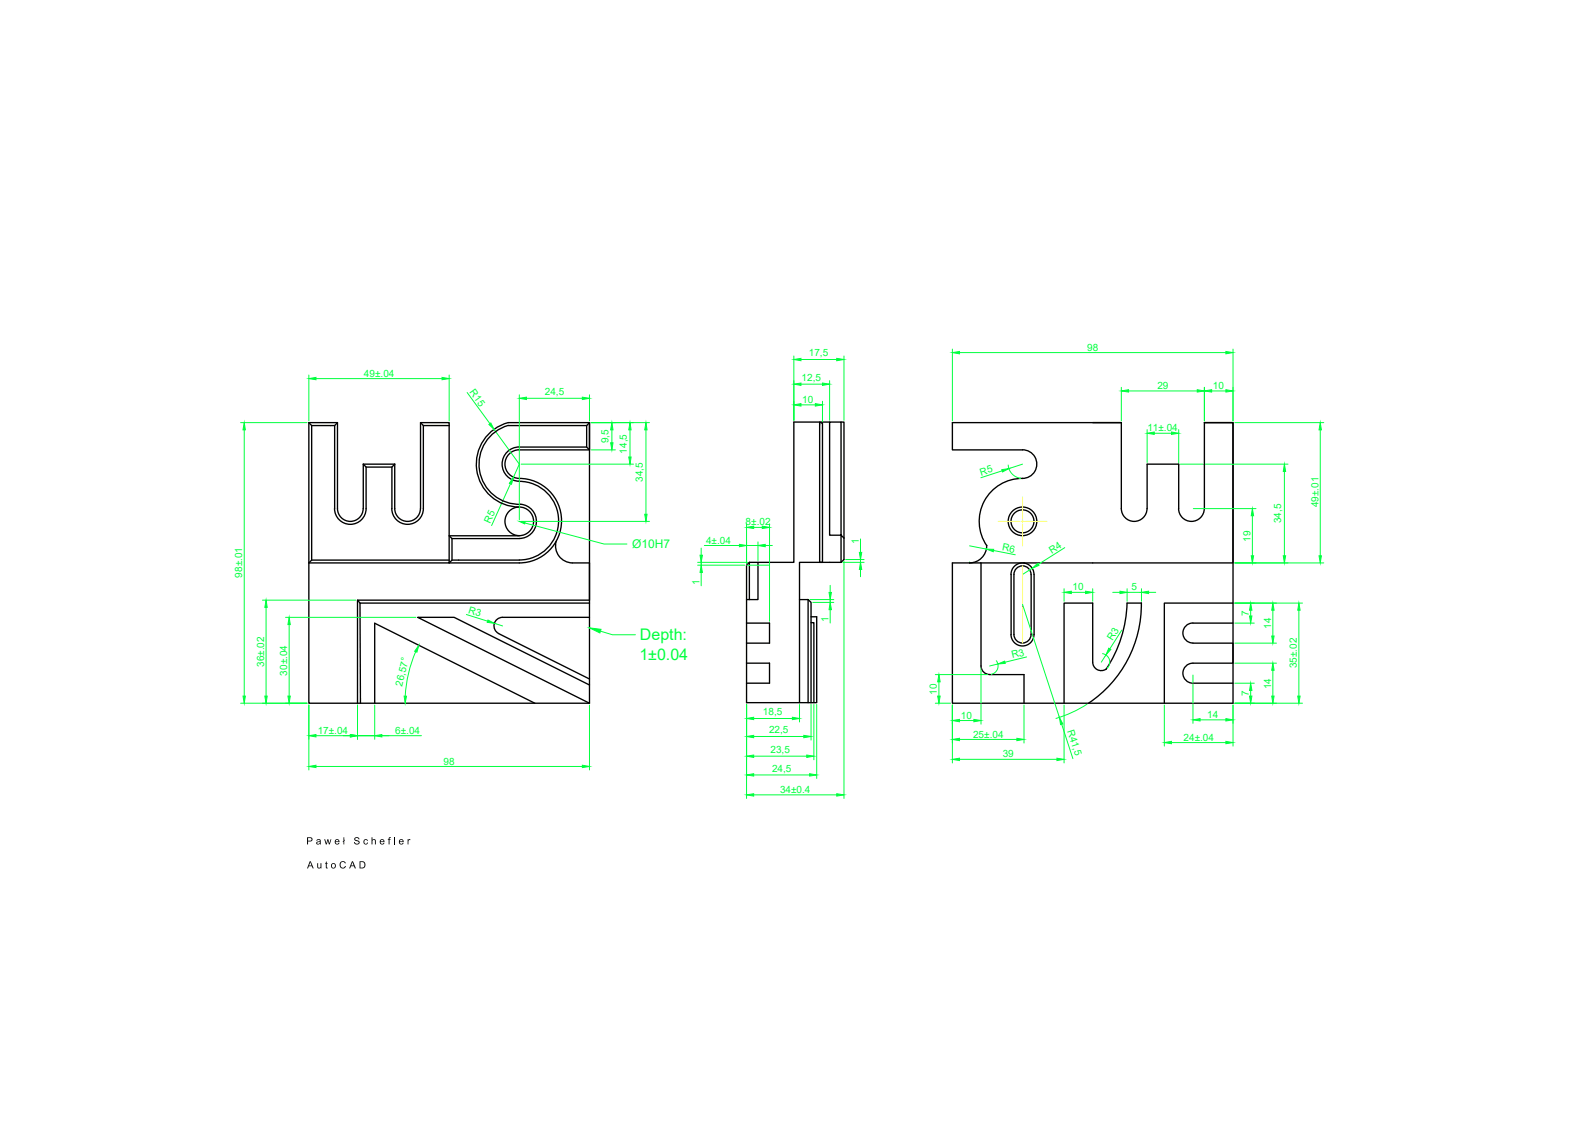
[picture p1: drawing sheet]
<svg xmlns="http://www.w3.org/2000/svg" width="297mm" height="210mm" viewBox="0 0 297 210" stroke-linecap="round" stroke-linejoin="round" font-family="sans-serif">
<!-- layer: KrawedzGlowna -->
<g fill="none" stroke="#000" stroke-width=".25">
<path d="M57.8 79.1v26.2h26.2v-26.2h-5.3M57.8 79.1h5.3M57.8 79.1l.5 .5M58.3 79.6v25.2M62.6 79.6v15.6M63.1 79.1v16a2.4 2.4 0 0 0 2.4 2.4 2.4 2.4 0 0 0 2.4-2.4l.1-8.3M63.1 79.1l-.5 .5h-4.3M78.7 79.1l-.1 16a2.4 2.4 0 0 1-2.4 2.4 2.4 2.4 0 0 1-2.4-2.4v-8.3M78.7 79.1l.5 .5h4.8M79.2 79.6v15.5a2.95 2.95 0 0 1-3 3 2.95 2.95 0 0 1-2.9-3M95.1 79.6a7.5 7.5 0 0 0-5.4 8.4 7.5 7.5 0 0 0 7.7 6.3 3.2 3.2 0 0 1 2.9 3.4 3.2 3.2 0 0 1-3.2 3M95.1 79.6h14.6"/>
<path d="M109.7 79.6v4l.6 .6M110.3 79.1v52.5h-52.5v-26.3l.5-.5h25.7M110.3 79.1v5.1h-13.2M110.3 79.1h-15.2a8 8 0 0 0-5.9 8.8 8 8 0 0 0 7.9 7M110.3 79.1l-.6 .5M153.3 79l.5 .2v26h-.5zM155.2 79h-6.7v26.2h-8.3M157.3 79h.6v21.7M225.3 79.1h5.3v52.5h-52.5v-26.3h3.3M225.3 79.1h5.3v26.2h-49.2M225.3 79.1v16.1M68 86.8l.5 .6h4.8l.5-.6"/>
<path d="M68 86.8h5.8M68.5 87.4v7.7a2.95 2.95 0 0 1-3 3 2.95 2.95 0 0 1-2.9-3M73.3 87.4v7.8M97.1 84.1a2.68 2.68 0 0 0-2.6 2.7 2.68 2.68 0 0 0 2.6 2.7 7.9 7.9 0 0 1 7.9 7.9 7.9 7.9 0 0 1-7.9 7.9h-13.1l.5-.5h12.6M97.1 83.6a3.2 3.2 0 0 0-3.2 3.2 3.2 3.2 0 0 0 3.2 3.2M97.1 90.1a7.4 7.4 0 0 1 7.4 7.3 7.4 7.4 0 0 1-7.4 7.4M97.1 83.6h12.6M191.3 84.1a2.68 2.68 0 0 1 2.6 2.7 2.68 2.68 0 0 1-2.7 2.7M191.3 84.2h-13.2v-5.1h31.6v16.1a2.4 2.4 0 0 0 2.5 2.3 2.4 2.4 0 0 0 2.4-2.4M191.3 89.5a8.1 8.1 0 0 0-6.7 12.6 3.2 3.2 0 0 1-3.2 3.2M214.6 95.2v-8.4h5.9v8.4M220.5 95.1a2.4 2.4 0 0 0 2.4 2.4 2.4 2.4 0 0 0 2.4-2.4"/>
<path d="M66.9 112.3l.4 .5M84.5 100.8h12.6M93.3 118.5l17 8.5M97.1 100.2h-13.1l.5 .6v4M104 101.3a3.2 3.2 0 0 0 3 4h3.3v7h-43.4v19.3M110.3 115.5h-16.3a1.6 1.6 0 0 0-1.6 1.2 1.6 1.6 0 0 0 .9 1.8M110.3 112.8h-43l.1 18.8M139.6 116.6h4.3v3.7h-4.3M140.2 105.2l-.6 .5v25.8h9.9v-26.3h7.8M140.2 105.2v7M141.8 105.2v7h-2.2M149.5 112.2h1.7"/>
<path d="M151.2 112.2l.5 .5v18.8M151.2 112.2v19.3M151.7 115.4h1.1v16.1h-1.1M151.7 116.5h.5v15M157.9 100.7l-.6-.6h-2.1v-21.1h2.1v26.2M157.9 100.7v4l-.6 .5M183.5 105.3v19.3a1.6 1.6 0 0 0 1.6 1.6M189.1 118.7a2.15 2.15 0 0 0 2.2 2.1 2.15 2.15 0 0 0 2.1-2.1M189.1 118.7v-11.2a2.15 2.15 0 0 1 2.2-2.2 2.15 2.15 0 0 1 2.1 2.2v11.2M189.7 118.7a1.6 1.6 0 0 0 1.6 1.6 1.6 1.6 0 0 0 1.6-1.6M192.9 107.5a1.6 1.6 0 0 0-1.6-1.6 1.6 1.6 0 0 0-1.6 1.6v11.2M192.9 107.5v11.2"/>
<path d="M213.5 112.8a22.2 22.2 0 0 1-9.9 18.8M213.5 112.8h-2.7a23.5 23.5 0 0 1-3.9 12.4M223.1 116.6a1.87 1.87 0 0 0-1.8 1.8 1.87 1.87 0 0 0 1.8 1.9M223.1 116.6h7.5M230.6 112.8h-12.8v18.8M70.1 131.6v-15l29.9 15M110.3 128.2l-25.4-12.7h-6.8l32.2 16.1M139.6 124.1h4.3v3.7h-4.3M149.5 131.5h2.2M185.1 126.2h6.4v5.4M206.9 125.2a1.6 1.6 0 0 1-2.5-1.3v-11.1h-5.4v18.8M223.1 120.3h7.5v3.8h-7.5a1.87 1.87 0 0 0-1.8 1.8 1.87 1.87 0 0 0 1.8 1.9h7.5"/>
<circle cx="97.1" cy="97.5" r="2.68"/>
<circle cx="191.3" cy="97.5" r="2.15"/>
<circle cx="191.3" cy="97.5" r="2.68"/>
</g>
<!-- layer: wymiarowanie -->
<g fill="none" stroke="#00ff3f" stroke-width=".19">
<path d="M45 79.1h12.4M57.8 70.2v8.5M59.1 70.8h23.6M84 70.2v8.5M87.4 73.4l4.2 5.9M97.1 73.9v23.3M98.5 74.5h10.4M110.3 73.9v4.8M110.6 79.1h10.9M148.5 66.6v12M149.8 75.7h2.7M149.8 71.9h4"/>
<path d="M149.8 67.3h6.7M153.8 75.1v3.8M155.2 71.2v7.4M157.9 66.6v12M178.1 65.3v13.4M179.5 66h49.8M209.7 72.5v6.2M211.1 73.1h12.9M225.3 72.5v6.2M226.6 73.1h2.7M230.6 65.3v13.4M231 79.1h16.6"/>
<path d="M45.7 80.4v49.8M92.4 80.3l4.7 6.5-1.1 2.5M95.5 90.5l-3.5 7.8M97.5 86.8h21M97.5 97.5h24M98.2 97.8l14.8 4h4.3M110.6 84.2h4.5M114.5 80.4v2.4M117.8 80.4v5.1M120.8 80.4v15.8M139.6 98v7.4M141 98.7h1.6"/>
<path d="M143.9 98v18.2M187.5 88.1l-4 1.3M188.6 87a2.68 2.68 0 0 0 2.3 2.5M191.3 86.8l-2.6 .9M214.6 80.4v6.1M215.9 81.1h3.2M220.5 80.4v6.6M220.8 86.8h20.1M223.2 95.2h11.7M234.3 96.5v7.5M240.2 88.2v15.8M247 80.4v23.6"/>
<path d="M49.1 112.3h17.4M49.8 113.6v16.6M53.4 115.5h24.4M54.1 116.8v13.4M87.2 115l4 1.2M92.5 116.6l1.5 .5M112.3 118.1l2.3 .7h4.3M130.5 105.2h9.4M130.5 105.7h8.8M131.2 102.5v1.4M131.2 105.2v.5M131.2 107.1v2.5"/>
<path d="M131.7 102.1h6.6M139.6 105.7h4.3M139.6 102.1h2.2M141.8 101.4v3.5M143.1 102.1h1.4M151.5 112.2h4.5M152 112.7h4M155.3 109.5v1.3M155.3 112.2v.5M155.3 114.1v2.5M157.7 105.2h3.9M157.9 105v44.4"/>
<path d="M158.2 104.7h3.4M161 100.8v2.5M161 104.7v.5M161 106.5v1.4M181.4 105.3h.1M181.4 102.1l3.1 .6M184.6 102.1h.1M185.8 103l4.1 .8M191.3 113.1l6.9 21.1M193.1 106.3l-1.8 1.2M199 110.1v2.4M199.2 102.5l-5 3.1"/>
<path d="M200.4 110.8h2.7M204.4 110.1v2.4M208.1 110.8h1.4M209.8 117.9l-2.2 3.5M210.8 110.8h2.7M210.8 110.1v2.4M213.5 110.1v2.4M214.8 110.8h1.4M231 112.8h12.6M231 116.6h3.6M231 105.3h16.6M233.9 114.2v1"/>
<path d="M238.1 114.2v4.8M243 114.2v16M45 131.6h12.4M57.8 131.9v12.1M59.1 137.6h6.4M66.9 137.6h3.2h-3.2M66.9 131.9v6.4M70.1 137.6h8.7M70.1 131.9v6.4M77.8 121.9a24.3 24.3 0 0 0-2 8.3M110.3 131.9v12.1M139.6 131.8v17.6"/>
<path d="M141 134.4h7.2M141 137.8h9.4M149.5 131.8v3.3M151.7 131.8v6.7M152.2 131.8v10.3M152.8 131.8v13.8M174.9 131.6h2.9M174.9 126.2h9.9M175.6 127.6v2.6M178.1 131.9v10.8M179.5 134.8h2.7M179.5 138.3h10.7"/>
<path d="M183.5 124.9v10.6M186.4 123.6a1.6 1.6 0 0 1-1 2.5M186.7 124.2l-1.6 .4M191.5 131.9v7.1M192 122.9l-4 1M198.6 135.5l2.1 6.4M199 131.9v10.8M203.3 131.7a22.2 22.2 0 0 1-5.8 2.7M206.2 122.3a1.6 1.6 0 0 1 .9 2.7M206.9 122.5l-.9 1.4M217.8 131.9v7.7M219.1 138.9h10.2"/>
<path d="M223.1 126.3v9M224.5 134.7h4.8M230.6 131.9v7.7M231 131.6h12.6M231 127.8h3.6M231 124.1h7.8M231 120.3h7.8M233.9 129.2v1M238.1 125.4v4.8M59.1 143.4h49.8M141 141.5h9.9M141 145h10.4"/>
<path d="M141 148.7h15.5M179.5 142.1h18.2"/>
</g>
<g fill="#00ff3f" stroke="#00ff3f" stroke-width=".19">
<path d="M139.6 134.4l1.4-.2v.4z"/>
<path d="M148.2 134.2l1.3 .2-1.3 .2z"/>
<path d="M139.6 137.8l1.4-.2v.4z"/>
<path d="M150.4 137.6l1.3 .2-1.3 .2z"/>
<path d="M139.6 141.5l1.4-.2v.4z"/>
<path d="M150.9 141.3l1.3 .2-1.3 .2z"/>
<path d="M139.6 145l1.4-.3v.5z"/>
<path d="M151.4 144.7l1.4 .3-1.4 .2z"/>
<path d="M155.1 110.8h.4l-.2 1.4z"/>
<path d="M155.3 112.7l.2 1.4h-.4z"/>
<path d="M130.9 103.9h.5l-.2 1.3z"/>
<path d="M131.2 105.7l.2 1.4h-.5z"/>
<path d="M161 105.2l.2 1.3h-.5z"/>
<path d="M160.7 103.3h.5l-.2 1.4z"/>
<path d="M148.5 75.7l1.3-.2v.5z"/>
<path d="M152.5 75.5l1.3 .2-1.3 .3z"/>
<path d="M148.5 71.9l1.3-.2v.4z"/>
<path d="M153.8 71.7l1.4 .2-1.4 .2z"/>
<path d="M148.5 67.3l1.3-.3v.5z"/>
<path d="M156.5 67l1.4 .3-1.4 .2z"/>
<path d="M141.8 102.1l1.3-.3v.5z"/>
<path d="M138.3 101.8l1.3 .3-1.3 .2z"/>
<path d="M114.5 79.1l.2 1.3h-.5z"/>
<path d="M114.2 82.8h.5l-.2 1.4z"/>
<path d="M117.8 79.1l.3 1.3h-.5z"/>
<path d="M117.6 85.5h.5l-.3 1.3z"/>
<path d="M120.8 79.1l.2 1.3h-.4z"/>
<path d="M120.6 96.2h.4l-.2 1.3z"/>
<path d="M57.8 70.8l1.3-.2v.4z"/>
<path d="M82.7 70.6l1.3 .2-1.3 .2z"/>
<path d="M45.5 130.2h.4l-.2 1.4z"/>
<path d="M45.7 79.1l.2 1.3h-.4z"/>
<path d="M49.5 130.2h.5l-.2 1.4z"/>
<path d="M49.8 112.3l.2 1.3h-.5z"/>
<path d="M53.9 130.2h.4l-.2 1.4z"/>
<path d="M54.1 115.5l.2 1.3h-.4z"/>
<path d="M57.8 137.6l1.3-.2v.5z"/>
<path d="M65.5 137.4l1.4 .2-1.4 .3z"/>
<path d="M70.1 137.6l1.3-.2v.5z"/>
<path d="M78.3 120.7l-.3 1.3-.4-.2z"/>
<path d="M75.6 130.2h.4l-.2 1.4z"/>
<path d="M91.3 116l1.2 .6-1.4-.2z"/>
<path d="M96 89.3l-.3 1.3-.4-.2z"/>
<path d="M97.1 97.5l1.1 .1-.1 .4z"/>
<path d="M187.4 87.9l1.3-.2-1.2 .6z"/>
<path d="M184.5 102.7l1.4 .1-.1 .4z"/>
<path d="M214.6 81.1l1.3-.3v.5z"/>
<path d="M219.1 80.8l1.4 .3-1.4 .2z"/>
<path d="M209.7 73.1l1.4-.2v.4z"/>
<path d="M224 72.9l1.3 .2-1.3 .2z"/>
<path d="M229.3 72.9l1.3 .2-1.3 .2z"/>
<path d="M225.3 73.1l1.3-.2v.4z"/>
<path d="M229.3 65.8l1.3 .2-1.3 .2z"/>
<path d="M178.1 66l1.4-.2v.4z"/>
<path d="M233.7 130.2h.5l-.3 1.4z"/>
<path d="M233.9 127.8l.3 1.4h-.5z"/>
<path d="M237.9 130.2h.4l-.2 1.4z"/>
<path d="M238.1 124.1l.2 1.3h-.4z"/>
<path d="M237.9 119h.4l-.2 1.3z"/>
<path d="M238.1 112.8l.2 1.4h-.4z"/>
<path d="M233.7 115.2h.5l-.3 1.4z"/>
<path d="M233.9 112.8l.3 1.4h-.5z"/>
<path d="M242.7 130.2h.5l-.2 1.4z"/>
<path d="M243 112.8l.2 1.4h-.5z"/>
<path d="M229.3 134.4l1.3 .3-1.3 .2z"/>
<path d="M223.1 134.7l1.4-.3v.5z"/>
<path d="M229.3 138.7l1.3 .2-1.3 .2z"/>
<path d="M217.8 138.9l1.3-.2v.4z"/>
<path d="M203.1 110.6l1.3 .2-1.3 .2z"/>
<path d="M199 110.8l1.4-.2v.4z"/>
<path d="M175.4 130.2h.5l-.3 1.4z"/>
<path d="M175.6 126.2l.3 1.4h-.5z"/>
<path d="M178.1 134.8l1.4-.2v.4z"/>
<path d="M182.2 134.6l1.3 .2-1.3 .2z"/>
<path d="M178.1 138.3l1.4-.2v.5z"/>
<path d="M190.2 138.1l1.3 .2-1.3 .3z"/>
<path d="M240 104h.5l-.3 1.3z"/>
<path d="M240.2 86.8l.3 1.4h-.5z"/>
<path d="M246.7 104h.5l-.2 1.3z"/>
<path d="M247 79.1l.2 1.3h-.5z"/>
<path d="M234 104h.5l-.2 1.3z"/>
<path d="M234.3 95.2l.2 1.3h-.5z"/>
<path d="M57.8 143.4l1.3-.2v.4z"/>
<path d="M108.9 143.2l1.4 .2-1.4 .2z"/>
<path d="M178.1 142.1l1.4-.3v.5z"/>
<path d="M197.7 141.8l1.3 .3-1.3 .2z"/>
<path d="M193.1 106.3l1-.9 .2 .4z"/>
<path d="M186.7 124.2l1.2-.5 .1 .4z"/>
<path d="M139.6 148.7l1.4-.2v.4z"/>
<path d="M156.5 148.5l1.4 .2-1.4 .2z"/>
<path d="M139.6 98.7l1.4-.3v.5z"/>
<path d="M142.6 98.4l1.3 .3-1.3 .2z"/>
<path d="M110.3 117.5l2.1 .2-.2 .7z"/>
<path d="M213.5 110.8l1.3-.2v.4z"/>
<path d="M209.5 110.6l1.3 .2-1.3 .2z"/>
<path d="M198.2 134.2l.6 1.2-.4 .2z"/>
<path d="M207.4 121.3l.4 .2-.9 1z"/>
<path d="M91.4 79.4l.4-.3 .6 1.2z"/>
<path d="M108.9 74.3l1.4 .2-1.4 .2z"/>
<path d="M97.1 74.5l1.4-.2v.4z"/>
</g>
<path d="M186.7 97.5h4M191 97.5h.5M191.3 93v4M191.3 97.3v.5M191.3 98.1v4M191.8 97.5h4M191.3 105.9v14.4" fill="none" stroke="#ff0" stroke-width=".19"/>
<!-- layer: wymiarowanie -->
<g fill="#000">
<path d="M72.7 156.7l.4-.1-.2 .2v.2h.2v.1h-.2v.9h-.2v-.9h-.2zM73.7 156.6h.2v1.4h-.2zM76.2 157h.2v.1l.2-.1h.2l-.1 .2h-.3v.8h-.2z"/>
<path d="M71.2 157.1l.3-.1 .3 .2 .1 .3h-.7l.2 .4 .5-.2-.1 .2-.4 .1-.3-.2-.1-.4zM71.3 157.2l-.1 .2h.5l-.1-.3z"/>
<path d="M74.8 157.1l.3-.1 .3 .1 .1 .4h-.7l.2 .4 .5-.2-.2 .3h-.3l-.3-.2-.1-.5zM74.9 157.1l-.1 .3h.5l-.1-.2z"/>
<path d="M65.8 161.1h.2l.6 1.4h-.2l-.2-.4h-.6l-.1 .4h-.2zM65.9 161.3l-.2 .6h.5z"/>
<path d="M67.3 161.1h.6l.3 .2 .2 .6-.3 .5-.8 .1zM67.4 161.3v1l.6-.1 .2-.2-.1-.5-.2-.2z"/>
</g>
<g font-size="3" fill="#00ff3f">
<text x="119.7" y="119.8">Depth:</text>
<text x="119.6" y="123.4">1±0.04</text>
</g>
<text font-size="2.2" fill="#00ff3f" x="118.3" y="102.6">Ø10H7</text>
<g font-size="1.9" fill="#00ff3f">
<text x="203.4" y="65.6">98</text>
<text x="68.1" y="70.5">49±.04</text>
<text x="150" y="71.3">12,5</text>
<text x="151.3" y="66.7">17,5</text>
<text x="87.8" y="73.4" transform="rotate(54 87.8 73.4)">R15</text>
<text x="101.9" y="73.9">24,5</text>
<text x="150.1" y="75.4">10</text>
<text x="216.5" y="72.8">29</text>
<text x="226.9" y="72.8">10</text>
<text x="113.8" y="82.9" transform="rotate(-90 113.8 82.9)">9,5</text>
<text x="214.6" y="80.7">11±.04</text>
<text x="117.2" y="84.8" transform="rotate(-90 117.2 84.8)">14,5</text>
<text x="183.5" y="89" transform="rotate(-18 183.5 89)">R5</text>
<text x="120.2" y="90.1" transform="rotate(-90 120.2 90.1)">34,5</text>
<text x="246.6" y="94.9" transform="rotate(-90 246.6 94.9)">49±.01</text>
<text x="91.7" y="98" transform="rotate(-65 91.7 98)">R5</text>
<text x="132.1" y="101.7">4±.04</text>
<text x="139.5" y="98.3">8±.02</text>
<text x="160.6" y="101.9" transform="rotate(-90 160.6 101.9)">1</text>
<text x="233.9" y="101.3" transform="rotate(-90 233.9 101.3)">19</text>
<text x="239.7" y="97.9" transform="rotate(-90 239.7 97.9)">34,5</text>
<text x="187.4" y="102.9" transform="rotate(11 187.4 102.9)">R6</text>
<text x="196.8" y="103.6" transform="rotate(-32 196.8 103.6)">R4</text>
<text x="45.3" y="108" transform="rotate(-90 45.3 108)">98±.01</text>
<text x="130.8" y="109.5" transform="rotate(-90 130.8 109.5)">1</text>
<text x="200.6" y="110.5">10</text>
<text x="211.7" y="110.5">5</text>
<text x="87.5" y="114.7" transform="rotate(17 87.5 114.7)">R3</text>
<text x="154.9" y="116.4" transform="rotate(-90 154.9 116.4)">1</text>
<text x="208.1" y="119.9" transform="rotate(-58 208.1 119.9)">R3</text>
<text x="233.6" y="115.2" transform="rotate(-90 233.6 115.2)">7</text>
<text x="237.8" y="117.7" transform="rotate(-90 237.8 117.7)">14</text>
<text x="49.4" y="124.8" transform="rotate(-90 49.4 124.8)">36±.02</text>
<text x="189.4" y="123.2" transform="rotate(-14 189.4 123.2)">R3</text>
<text x="242.6" y="125" transform="rotate(-90 242.6 125)">35±.02</text>
<text x="53.7" y="126.4" transform="rotate(-90 53.7 126.4)">30±.04</text>
<text x="75.2" y="128.5" transform="rotate(-77 75.2 128.5)">26,57°</text>
<text x="175.3" y="130" transform="rotate(-90 175.3 130)">10</text>
<text x="233.6" y="130.2" transform="rotate(-90 233.6 130.2)">7</text>
<text x="237.8" y="128.9" transform="rotate(-90 237.8 128.9)">14</text>
<text x="59.4" y="137.3">17±.04</text>
<text x="73.9" y="137.3">6±.04</text>
<text x="142.7" y="133.8">18,5</text>
<text x="143.9" y="137.2">22,5</text>
<text x="179.7" y="134.5">10</text>
<text x="182" y="138">25±.04</text>
<text x="199.6" y="136.8" transform="rotate(72 199.6 136.8)">R41,5</text>
<text x="225.8" y="134.3">14</text>
<text x="83" y="143">98</text>
<text x="144.1" y="140.9">23,5</text>
<text x="187.6" y="141.7">39</text>
<text x="221.4" y="138.6">24±.04</text>
<text x="144.4" y="144.4">24,5</text>
<text x="145.9" y="148.3">34±0.4</text>
</g>
<g font-size="1.9">
<text x="57.3" y="158">Paweł Schefler</text>
<text x="57.4" y="162.5">AutoCAD</text>
</g>
</svg>
